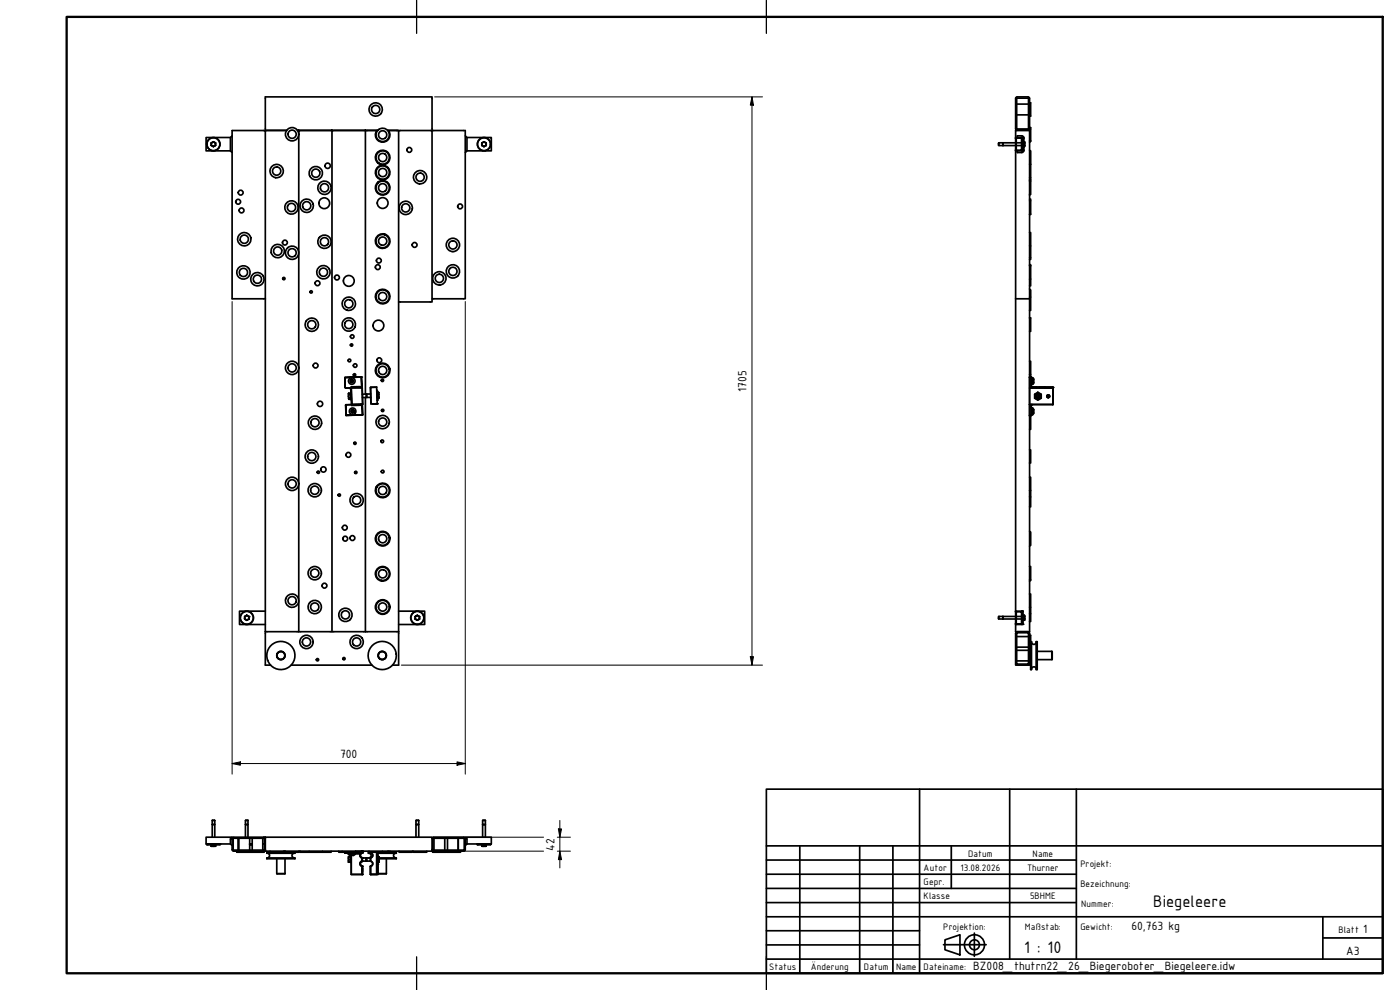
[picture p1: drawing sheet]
<svg xmlns="http://www.w3.org/2000/svg" width="420mm" height="297mm" viewBox="0 0 420 297" stroke-linecap="round" stroke-linejoin="round" font-family="sans-serif">
<!-- layer: Sichtbare Kanten(DIN) -->
<g fill="none" stroke="#000" stroke-width=".51">
<path d="M69.7 39.2h9.9v50.4h-9.9zM86 39.2h-6.4v-10.1h50.1v10.1h9.9v50.4h-9.9M86 39.1l-6.1 .1M89.3 39.1v.1M89.3 39.2h.4M89.5 39l.2 .2zM90 39.2h9.4M99.6 39h.1M99.6 39.2h-9.9v150.3M99.9 39.2h9.4M109.5 39l.2 .2zM109.7 39.2h-10.1v150.3"/>
<path d="M109.7 39.2h3.6M109.7 39.2v79.1M113.1 39.2a2.19 2.19 0 0 0 .3 2.9 2.19 2.19 0 0 0 2.9 0 2.19 2.19 0 0 0 .3-2.9M113.3 39.1l-3.3 .1M116.3 39.1l3.1 .1M116.4 39.2h3.2M119.6 39.2h10.1v51.4h-10.1zM305 39v.2M305.1 29.4h3.6v9.4h-3.6zM305.1 38.7h3.6M305.1 31.2h3.6M305.1 34.5h3.6"/>
<path d="M305.3 39.1l-.5-.4 .1-9.4 .4-.2h3.5l.2 .4v160h-3.7M309 39.2h-4.2v150.3h3.7M309 30.8h.3v4h-.3M309 38.3h.3v4M309 38.6l-.5 .5M63.4 43.6h.1M63.4 42.9h.1M63.4 42.9v.7M63.4 42.9v.7l.7 .3M63.4 43.7l.6 .3M64.1 42.6h.1M64 42.5l-.6 .3"/>
<path d="M64.1 43.9h.1M64.1 42.6l-.7 .3M64.1 42.5l.5 .3M64.1 42.6l.5 .3M64.6 43.6h.1M64.6 42.9h.1M64.6 42.9v.7M64.6 43.7l-.5 .3M64.6 43.6l-.5 .3M69.2 41.3h-7.4v4h7.4M69.7 40.8l-.5 .5v4l.5 .5M139.6 40.8l.5 .5v4l-.5 .5"/>
<path d="M140.1 41.3h7.3v4h-7.3M144.7 42.9h.1M144.7 43.6h.1M144.6 42.9v.7M144.7 43.7l.6 .3 .6-.3M144.7 43.6l.5 .3M144.7 42.9v.7M144.7 42.8l.5-.3 .7 .3M145.2 42.6h.1M145.2 43.9h.1M145.2 42.6l.7 .3v.7M145.2 42.6l-.5 .3"/>
<path d="M145.9 42.9h.1M145.9 43.6h.1M145.9 43.6l-.7 .3M145.9 42.9v.7M299.8 42.8v.9h1.2M299.8 42.8h5M299.8 42.8v.9M301 43.7h3.8M301 42.8v.9M304.7 45l.3 .3h1.6M305 41.5h1.6v3.6h-1.6zM305 43.7h1.6"/>
<path d="M305 42.8h1.6M305.3 45.3v.5h1.3M306.6 41.3h-1.6l-.3 .2M306.6 40.8h-1.3v.5M306.6 40.8l.5 .2 .2 .5M306.6 41.3l.2 .2M306.8 41.3h.2v4h-.2zM306.8 45l-.2 .3M307 43.6h.1M307 42.8h.1M307 42.8h.5v-.3v.4M307 43.7h.5"/>
<path d="M307 43.6h.5M307 42.9h.5M307 42.5v1.5M307.3 41.5v1M307.3 44v1.1M307.3 45l-.2 .6-.5 .2M307.5 43.6h.1M307.5 42.8v.8zM307.5 43.6v.4l-.5-.1M307.5 42.5l-.5 .1M309 45.1l.2 .2-.1 4M309 59.7h.3v.5"/>
<path d="M309 54.3h.3v4h-.3M309 49.3h.3v4.7h-.3M309 54.2l.2 .1M309 53.3h.3M309 42.3h.3M309.2 42.3l-.2 .4M309.2 45.3v4M309.2 58.3l-.2 .2M309.3 42.3l-.1 .2M309.3 54v.3M309 79.7h.3v4h-.3M309 69.8h.3v4h-.3"/>
<path d="M309 60.2h.3v4h-.3M309 79.7h.3M309 79.4h.3v.3M309.3 73.8v3.5h-.3M309.3 77.3v.5h-.3M309.3 64.2l-.3 .2M79.6 89.6v110h1.6M119.6 90.6v109h-1.8M304.8 89.6h4.2M309 86.7l.2 .3v2.1M309 95.4h.3v4h-.3M309 89.1h.3v4h-.3"/>
<path d="M309 95.4h.3M309.2 87l.1 2.1M309.3 83.7v2.1h-.3M103.6 116.3l-.1-3 .1 3M103.6 116.2l.2 .2h1.6M103.6 116.2l.2 .2M104.6 118v1.7l.7 .1M104.6 118l.1 1.8M104.6 118h.6M104.7 119.4l.8 .1M104.9 116.4l.5 .3M105.2 118l.1 1.8"/>
<path d="M105.3 114.3h.1M105.3 119.8l.2 .3M105.4 114.6h.1M105.4 116.4l3.3-.1 .1 5M105.4 116.4l3.2-.1 .2 5M105.4 114.6l-.2-.4 .4-.3 .3 .3-.2 .4M105.4 114.6h.3M105.4 118.3l-.8 .2M105.4 117.7l-.2 .3M105.7 114.6h.1M105.9 114.3h.1M108.1 116.3v-.3l-2.7 .1v.3"/>
<path d="M108.1 116.3h.5M108.5 113.1h.1M108.5 113.1l-5 .2 5-.2M108.5 113.1l.1 3.2zM108.7 118.3l1.2-.1v1l-1.1 .1M109.7 119.2v70.3M109.9 119.2h.2M110.1 118.2v1M110.1 119.2h1.2M111.3 118.2l-1.4 .1M113 116.2l-1.8 .1 .1 4.9-.1-5 1.8-.1 .2 5-1.8 .1 1.8-.1M113.1 117.1h.1"/>
<path d="M113.2 117.1l.1 3zM113.3 117.8l.2-.1h-.2v.5M113.3 118.2v.2M113.3 119.2v.1M113.3 119.3v.3h.3M113.3 118.4h.3v.8M113.3 118.2h.3M113.3 119.2h.3M113.3 118.4v.8M113.7 117.8h.1M113.5 117.7l.1 .5M113.6 118.2v.2z"/>
<path d="M113.6 119.2h.1M113.7 117.8v1.7l-.4-.2M309 108.4h.3v4h-.3M309 116.4v4.9h7M309 113.3h.4h-.4M309 113.3v3.1M309 116.4h.4M309.2 112.4v.7M309.3 112.4v.7M309.4 113.1v3.3M309.4 113.1h-.4v.2M309.4 113.1l.1 .2"/>
<path d="M309.5 116.1l.3 .3h-.3M309.5 116l.3 .4M309.5 113.3h.1M309.5 113.3l-.1 3.1M309.5 113.3h.4v2M309.5 115.3h.4M309.6 116.1l6.4 .1M309.7 116.2h1.3M309.8 116.3h1.2M309.9 113.3l.4 .5M310.3 113.8v1.1M310.3 114.8l-.4 .5"/>
<path d="M310.5 118.3l1-.6 1 .6v1.2l-1 .6-1-.6zM310.5 118.3l.2 .1M310.7 119.4l.4 .2M310.7 118.5l.1-.1a.85 .85 0 0 1 .8-.4 .85 .85 0 0 1 .7 .5M310.7 119.4l-.2 .1M310.7 118.4v1M311 116.3h.1M311 116.2v.1M311 116.3h1M311 116.2h1M311.1 118.8a.41 .41 0 0 0 .4 .4 .41 .41 0 0 0 .4-.4M311.1 118.9a.41 .41 0 0 0 .4 .4 .41 .41 0 0 0 .4-.4"/>
<path d="M311.5 117.7v.3M311.5 119.8v.3M312 116.2h1.5M312 116.2v.1M312 116.3h1.5M312 116.3h.1M312.3 119.4l-.8 .4-.4-.2M312.3 119.4l.2 .1M312.3 118.4v1M312.5 118.3l-.2 .1-.8-.4-.8 .4M313.5 116.3h2.5M313.5 116.3h.1"/>
<path d="M313.5 116.3l2.5 .1h-6.5M313.5 116.2h2.5M313.5 116.2v.1M314.2 118.8a.41 .41 0 0 0 .4 .2 .41 .41 0 0 0 .4-.2 .39 .39 0 0 1-.4 .3 .39 .39 0 0 1-.4-.3zM314.2 118.9h.1a.36 .36 0 0 0 .3 .3 .36 .36 0 0 0 .4-.3M314.3 119h.6M316 116.1v.2M316 116.2v.1M316 116.3v5v-4.9h-6.5M103.8 121.7v2.9v-2.9M103.9 121.4l-.2 .2M105.5 123.2v.4"/>
<path d="M105.5 121.4h.1M105.5 121.4l-1.7 .2M105.5 123.6l.1 .1M105.6 123.1l-.1 .1M105.6 123.7h.1M105.7 123.1l-.1 .1M105.8 123.1h.2M105.9 123l-.1 .1M106 123v.2M106 123.1v.1M106 123.2l.2 .4M106.2 123.6l-.3 .2-.2-.1"/>
<path d="M108.3 121.3v.3l-2.8 .1v-.3M108.3 121.3h.4M108.7 121.3h.1M108.8 124.4h.1M108.8 121.3l-3.3 .1M108.8 121.3h-3.3l-.1-4.9 .1 4.9M108.8 124.4l-.1-3.1 .1 3.1-5 .2 5-.1M113.2 120.1h.1M309 124.8h.3v4h-.3M309 135h.3v3.9h-.3M309 124.6h.4zM309.4 124.6h.1"/>
<path d="M309.4 121.4v3.2M309.5 121.7l.3-.3h-.3v3.2M309.5 122.4h.4M309.9 122.4v2h-.4M309.9 122.4l.4 .5M310.3 122.9v1M310.3 123.9l-.4 .5M316 121.4l-7-.1v3.3h.3v.2M316 121.4h.1M309 159.4l.2 .2v4l-.2 .3M309 143.2h.3v4h-.3M309.2 159.6v4"/>
<path d="M309.3 147.2v1.9h-.3M309.3 149.1v3h-.3M309 178.2h.3v4h-.3M309 170h.3v4h-.3M309.2 174l-.2 .4M309.3 174l-.1 .2M73.4 185.7h.1M73.4 185v.7M73.5 185h.1M73.5 185v.7l.5 .3M73.5 185.8l.5 .3M74 184.6h.1"/>
<path d="M74 184.6l-.5 .4M74 186h.1M74 184.6l.7 .4v.7M74.1 184.6l.6 .4M74.7 185.7h.1M74.7 185h.1M74.7 185v.7M74.7 185.8l-.6 .3M74.7 185.7l-.7 .3M79.6 183.4h-7.7v4h7.7M79.6 189.5h40M87.4 199.6h24.2"/>
<path d="M119.6 183.4h7.8v4h-7.8M124.7 185.7h.1M124.6 185l.1 .7M124.7 185h.1M124.7 185l.5-.4-.5 .4M124.7 185.7l.5 .4M125.2 184.6h.1M125.2 186h.1M125.2 184.6l.7 .4v.7M125.3 184.6l.6 .4M125.9 185h.1M125.9 185.7h.1"/>
<path d="M125.9 185.8l-.6 .3M125.9 185.7l-.7 .3M125.9 185v.7M299.8 185l-.1 .7h1.3M299.8 185h5M299.8 185v.7M301 185v.7M301 185.7h3.8M304.7 187.2l.3 .2h1.6M305 183.3l-.3 .2M305 183.6h1.6v3.6h-1.6zM305 185.7h1.6"/>
<path d="M305 185h1.6M305 183.4h1.6M305.1 189.9h3.6v9.3h-3.6zM305.1 195.1h3.6M305.1 198.3h3.6M305.1 191h3.6M305.1 194.2h3.6M306.6 183.3l.2 .2M306.8 183.4h.2v3.9h-.2zM306.8 187.2l-.2 .2M307 184.6h.5M307 185.7h.1"/>
<path d="M307 185h.1M307 185h.5v-.4v.4h-.5M307 184.6v1.1M307 185.7h.5M307.5 185.7h.1M307.5 185v.7zM307.5 185.7v.4l-.5-.1M307.5 185.8h-.5v.3M308.5 189.6l.5 .5v9.5h-4.2v-9.6l.5-.4M309 198.7h.3M309 194.7h.3M309 190.6h.3v10.3h.3v-8.4h-.3"/>
<path d="M309 194.6h.3M309.3 182.2v1.9h-.3M309.3 184.1v2.4h-.3M309.6 192.6a.73 .73 0 0 0 .7 .7 .73 .73 0 0 0 .7-.7M311 192.5h.3v8.4h-.3zM311.3 195.4h4.4M315.7 195.4l.1 2.5h-4.5M315.7 195.4v2.5M309.6 200.8a.73 .73 0 0 1 .7-.7 .73 .73 0 0 1 .7 .7M62.1 253.2v.2h3.9v-.2M63.4 253.9h.1M63.4 253.4h.1"/>
<path d="M63.4 253.4v.5M63.4 253.9h1.2M63.7 251.2v-3.8h.8v3.8M63.7 246.2h.8v1.2h-.8zM63.7 246.2h.8M64.1 253.9h.1M64 253.4h.1M64 253.4v.5M64.1 253.4v.5M64.6 253.9h.1M64.7 253.4h.1M64.6 253.4v.5"/>
<path d="M69.7 251.7h-.5v1.5l.5 .5M69.7 251.7v3.2l.2 .4 9.3 .1v.3h-8.1v-.3M69.7 251.7v-.5h-7.9v2h7.4M70 251.5h9.4v3.6h-9.4zM71.3 255.4v.3M71.4 251.5v3.6M71.7 251.5v3.6M73.7 251.2v-3.8h.7v3.8M73.7 246.2h.7v1.2h-.7zM73.7 246.2h.7M74.9 251.5v3.6M74.9 253.2h.8"/>
<path d="M75.3 255.4v.3M75.7 253.4h-.8h.8M75.7 251.5v3.6M78.9 251.5v3.6M78.9 253.2h.5M79.2 251.2l.4 .5M79.6 254.9l-.4 .5M79.6 251.2h-9.5l-.4 .5M79.6 251.2v4.2h50.1v-.5M79.6 251.2h50.1v3.7M80.1 257.4h8.4v.3h-8.4zM80.2 256a.73 .73 0 0 1 .7 .7 .73 .73 0 0 1-.7 .7"/>
<path d="M81 255.4v.3h4v-.3M81 255.7h-.9v.3h8.4v-.3M83.1 257.7v4.5M85.3 255.4v.3h-.3M85.3 255.7h.2M85.5 255.4v.3h.2M85.5 257.7v4.4M85.7 255.4v.3h4v-.3M88.4 256a.73 .73 0 0 0-.8 .7 .73 .73 0 0 0 .8 .7M90 255.4v.3M90 255.4v.3h2.8M92.8 255.4v.3h6.6v-.3"/>
<path d="M96.8 255.4v.3M101.7 255.4v.3h1M102.7 255.4v.3h4v-.3M103.5 255.9h5zM103.5 255.7v.2v-.2M104.5 256.3l.5 .4M104.6 255.9v.4h2v-.4M104.6 257.1v1.6M104.6 257.9h.8M105.1 256.7h.9M105.2 257.1v1.6l.2 .1M105.2 257.1h-.6v1.6h.6"/>
<path d="M105.4 257l-.2 .1M106.6 256.2h1.5v-.3v.3M106.6 256.3l-.5 .4M106.7 255.4h1.8v.5l.1-.5v.5M108.5 255.4h.1M108.7 257.4h.1M108.7 258.4h.1M108.6 255.4h.1M108.6 255.9h.2zM108.6 255.9a.77 .77 0 0 0-.6 .8 .77 .77 0 0 0 .6 .7M108.6 255.9v-.5l.1 .5M108.6 259.9v2.5h-3.2v-5.7v5.7h3.2"/>
<path d="M108.6 258.4a.77 .77 0 0 0-.6 .7 .77 .77 0 0 0 .6 .8M108.6 259.9h.1M108.6 259.9h.2M108.6 258.4h.1M108.6 257.4h.1M108.6 257.4h1.3M108.6 257.4v1M108.6 258.4h2.6M108.7 259.9l.1 2.5zM108.7 257.4l.1 1zM108.8 258.4h.1M108.8 255.4v.5a.77 .77 0 0 0-.6 .8 .77 .77 0 0 0 .6 .7"/>
<path d="M108.8 255.4h-.1M108.8 258.4a.74 .74 0 0 0-.6 .8 .74 .74 0 0 0 .6 .7M109 255.4v.3h-.2M109.9 257.4v1zM109.9 257.4h1.3M110.1 257.4v1M110.6 256a.73 .73 0 0 1 .8 .7 .73 .73 0 0 1-.8 .7M110.7 255.4v.3h4v-.3M110.7 255.7h-.1v.3h.8M111.2 255.9a.76 .76 0 0 1 .7 .8 .76 .76 0 0 1-.7 .7M111.2 258.4a.73 .73 0 0 1 .7 .8 .73 .73 0 0 1-.7 .7 .74 .74 0 0 0 .6-.7 .74 .74 0 0 0-.6-.8zM111.2 255.9a.77 .77 0 0 1 .6 .8 .77 .77 0 0 1-.6 .7"/>
<path d="M111.2 255.7v.2zM111.2 258.4h.1M111.2 257.4v1M113 255.7v6.7h.2v-3M113.1 256.4h.2M113.2 256.4v3M113.2 255.7v.7M113.3 256.4v3h-.2M113.3 257.9v.2M113.3 258.7l.3 .1M113.3 257.1v.1M113.3 257.2h.3l-.1 .7h-.2z"/>
<path d="M113.3 256.4v.1M113.3 257.5v.2M113.3 258.1v.6M113.3 258.1h.2l.1 .6M113.3 258.7h.3M113.3 257.1h.3M113.3 257v-.5v2.8v-.5M113.5 258.8l.1 3.4M113.5 257.9v.2zM113.6 258.7h.1M113.6 257.1h.1M113.6 257v.1"/>
<path d="M113.6 257l-.3 .1M113.6 257l.1 .1M113.7 257.1v1.6zM113.7 257.4h5.2v.3h-5.2M116 257.7v4.4M116.4 255.4v.2l.6-.2M116.6 255.4l-.2 .2M116.8 255.6l-2.1 .1M116.8 255.7h2.1v.3h-5.7M118.8 256a.73 .73 0 0 0-.7 .7 .73 .73 0 0 0 .7 .7M119.8 255.4v.3h4v-.3M124.1 255.4v.3h4v-.3"/>
<path d="M124.8 251.2v-3.8h.9v3.8M124.8 246.2h.9v1.2h-.9zM124.8 246.2h.9M129.7 254.9l.4 .5M129.9 251.5h9.4v3.6h-9.4zM130.2 251.5v3.6M133.5 251.5v3.6M133.9 255.4v.3M134.3 251.5v3.6M137.5 251.5v3.6M137.9 255.4v.3h-8v-.3h9.2M139.1 251.2h-9l-.4 .5"/>
<path d="M139.2 251.2l.4 .5M139.6 251.7h.5v1.5l-.5 .5M139.6 251.7v3.2l-.4 .5M139.6 251.7v-.5h7.8v2h-7.3M143.3 253.2v.2h4M144.7 253.9h.1M144.6 253.4h.1M144.6 253.4v.5M144.8 251.2v-3.8h.9v3.8M144.8 246.2h.9v1.2h-.9zM144.8 246.2h.9M145.2 253.9h.1"/>
<path d="M145.3 253.4h.1M145.2 253.4h-.5v.5h.5M145.2 253.4v.5M145.3 253.9v-.5h.6v.5h-1.2M145.9 253.9h.1M145.9 253.4h.1M145.9 253.4v.5M147.3 253.2l-.1 .2M83.1 262.1h2.4M85.5 262.1v.1M108.6 262.4h.2M108.6 262.4h.1"/>
<path d="M108.8 260.6v.8zM111.2 262.4h1.8zM111.2 262.4v-2.5v2.5M113.1 260.6v.8zM113.5 262.1h2.5M116 262.1l-.1 .1"/>
<circle cx="112.7" cy="32.8" r="2"/>
<circle cx="112.7" cy="32.8" r="1.24"/>
<circle cx="64" cy="43.3" r="1.94"/>
<circle cx="64" cy="43.3" r="2"/>
<circle cx="72.2" cy="57.8" r=".73"/>
<circle cx="83" cy="51.3" r="1.24"/>
<circle cx="83" cy="51.3" r="2"/>
<circle cx="87.7" cy="40.3" r="2"/>
<circle cx="87.7" cy="40.3" r="1.24"/>
<circle cx="94.8" cy="52" r="1.24"/>
<circle cx="94.8" cy="52" r="2"/>
<circle cx="97.4" cy="56.3" r="2"/>
<circle cx="97.4" cy="56.3" r="1.24"/>
<circle cx="98.3" cy="49.7" r=".79"/>
<circle cx="114.8" cy="47.3" r="1.24"/>
<circle cx="114.8" cy="51.8" r="2.19"/>
<circle cx="114.8" cy="51.8" r="2"/>
<circle cx="114.8" cy="56.3" r="1.24"/>
<circle cx="114.8" cy="40.5" r="1.24"/>
<circle cx="114.8" cy="47.3" r="2"/>
<circle cx="114.8" cy="40.5" r="2"/>
<circle cx="114.8" cy="56.3" r="2"/>
<circle cx="114.8" cy="47.3" r="2.19"/>
<circle cx="114.8" cy="56.3" r="2.19"/>
<circle cx="114.8" cy="51.8" r="1.24"/>
<circle cx="122.8" cy="45" r=".73"/>
<circle cx="126.1" cy="53.2" r="1.24"/>
<circle cx="126.1" cy="53.2" r="2"/>
<circle cx="145.3" cy="43.3" r="2"/>
<circle cx="145.3" cy="43.3" r="1.94"/>
<circle cx="71.5" cy="60.5" r=".73"/>
<circle cx="72.5" cy="63.1" r=".73"/>
<circle cx="73.3" cy="71.8" r="2"/>
<circle cx="73.3" cy="71.8" r="1.24"/>
<circle cx="83.3" cy="75.3" r="1.24"/>
<circle cx="83.3" cy="75.3" r="2"/>
<circle cx="85.5" cy="72.8" r=".73"/>
<circle cx="87.5" cy="62.2" r="2"/>
<circle cx="87.5" cy="62.2" r="1.24"/>
<circle cx="87.7" cy="75.8" r="1.24"/>
<circle cx="87.7" cy="75.8" r="2"/>
<circle cx="92" cy="61.7" r="2"/>
<circle cx="92" cy="61.7" r="1.24"/>
<circle cx="97.3" cy="61" r="1.62"/>
<circle cx="97.4" cy="72.5" r="1.24"/>
<circle cx="97.4" cy="72.5" r="2"/>
<circle cx="113.7" cy="78.2" r=".73"/>
<circle cx="114.8" cy="72.3" r="2.19"/>
<circle cx="114.8" cy="72.3" r="2"/>
<circle cx="114.8" cy="60.9" r="1.62"/>
<circle cx="114.8" cy="72.3" r="1.24"/>
<circle cx="121.8" cy="62.4" r="2"/>
<circle cx="121.8" cy="62.4" r="1.24"/>
<circle cx="124.4" cy="73.5" r=".73"/>
<circle cx="135.9" cy="73.5" r="1.24"/>
<circle cx="135.9" cy="73.5" r="2"/>
<circle cx="138.1" cy="61.9" r=".73"/>
<circle cx="73.1" cy="81.7" r="2"/>
<circle cx="73.1" cy="81.7" r="1.24"/>
<circle cx="77.2" cy="83.8" r="2"/>
<circle cx="77.2" cy="83.8" r="1.24"/>
<circle cx="85.2" cy="83.6" r=".35"/>
<circle cx="93.4" cy="87.6" r=".35"/>
<circle cx="93.6" cy="97.4" r="1.24"/>
<circle cx="93.6" cy="97.4" r="2"/>
<circle cx="95.3" cy="85" r=".73"/>
<circle cx="97.1" cy="81.7" r="2"/>
<circle cx="97.1" cy="81.7" r="1.24"/>
<circle cx="101.1" cy="83.3" r=".73"/>
<circle cx="104.7" cy="97.4" r="2"/>
<circle cx="104.7" cy="91.1" r="1.24"/>
<circle cx="104.7" cy="91.1" r="2"/>
<circle cx="104.7" cy="97.4" r="1.24"/>
<circle cx="104.7" cy="84.3" r="1.62"/>
<circle cx="113.4" cy="80.2" r=".73"/>
<circle cx="113.6" cy="97.7" r="1.62"/>
<circle cx="114.8" cy="89" r="2.19"/>
<circle cx="114.8" cy="89" r="2"/>
<circle cx="114.8" cy="89" r="1.24"/>
<circle cx="131.9" cy="83.5" r="1.24"/>
<circle cx="131.9" cy="83.5" r="2"/>
<circle cx="135.9" cy="81.4" r="2"/>
<circle cx="135.9" cy="81.4" r="1.24"/>
<circle cx="87.7" cy="110.4" r="2"/>
<circle cx="87.7" cy="110.4" r="1.24"/>
<circle cx="94.7" cy="109.7" r=".73"/>
<circle cx="104.9" cy="108.2" r=".41"/>
<circle cx="105.5" cy="103.5" r=".35"/>
<circle cx="105.6" cy="114.3" r=".98"/>
<circle cx="105.6" cy="114.3" r=".48"/>
<circle cx="105.7" cy="101" r=".54"/>
<circle cx="106.4" cy="112.5" r=".35"/>
<circle cx="106.6" cy="109.7" r=".54"/>
<circle cx="113.8" cy="108.1" r=".73"/>
<circle cx="114.8" cy="114.1" r=".35"/>
<circle cx="114.8" cy="111.1" r="2.19"/>
<circle cx="114.8" cy="111.1" r="2"/>
<circle cx="114.8" cy="111.1" r="1.24"/>
<circle cx="311.5" cy="118.9" r=".43"/>
<circle cx="311.5" cy="118.9" r=".49"/>
<circle cx="311.5" cy="118.9" r=".81"/>
<circle cx="314.6" cy="118.9" r=".43"/>
<circle cx="314.6" cy="118.9" r=".4"/>
<circle cx="93.6" cy="137" r="2"/>
<circle cx="93.6" cy="137" r="1.24"/>
<circle cx="94.5" cy="126.8" r="2"/>
<circle cx="94.5" cy="126.8" r="1.24"/>
<circle cx="96" cy="121.2" r=".79"/>
<circle cx="104.6" cy="136.5" r=".73"/>
<circle cx="105.8" cy="123.4" r=".48"/>
<circle cx="105.8" cy="123.4" r=".98"/>
<circle cx="106.5" cy="133" r=".35"/>
<circle cx="114.7" cy="132.4" r=".41"/>
<circle cx="114.8" cy="126.6" r="2"/>
<circle cx="114.8" cy="123.1" r=".35"/>
<circle cx="114.8" cy="126.6" r="1.24"/>
<circle cx="87.7" cy="145.2" r="2"/>
<circle cx="87.7" cy="145.2" r="1.24"/>
<circle cx="94.5" cy="147.1" r="2"/>
<circle cx="94.5" cy="147.1" r="1.24"/>
<circle cx="95.5" cy="141.7" r=".35"/>
<circle cx="97.1" cy="140.9" r=".79"/>
<circle cx="101.8" cy="148.5" r=".35"/>
<circle cx="103.5" cy="158.3" r=".73"/>
<circle cx="106.8" cy="141.7" r=".35"/>
<circle cx="107" cy="150.1" r="2"/>
<circle cx="107" cy="150.1" r="1.24"/>
<circle cx="114.8" cy="147.1" r="1.24"/>
<circle cx="114.8" cy="141.5" r=".41"/>
<circle cx="114.8" cy="147.1" r="2"/>
<circle cx="114.8" cy="147.1" r="2.19"/>
<circle cx="94.5" cy="172" r="2"/>
<circle cx="94.5" cy="172" r="1.24"/>
<circle cx="97.4" cy="175.7" r=".73"/>
<circle cx="103.6" cy="161.6" r=".73"/>
<circle cx="105.8" cy="161.4" r=".73"/>
<circle cx="114.8" cy="161.6" r="2.19"/>
<circle cx="114.8" cy="161.6" r="2"/>
<circle cx="114.8" cy="172.2" r="1.24"/>
<circle cx="114.8" cy="172.2" r="2"/>
<circle cx="114.8" cy="172.2" r="2.19"/>
<circle cx="114.8" cy="161.6" r="1.24"/>
<circle cx="74.1" cy="185.4" r="1.94"/>
<circle cx="74.1" cy="185.4" r="2"/>
<circle cx="84.3" cy="196.7" r="1.17"/>
<circle cx="84.3" cy="196.7" r="1.24"/>
<circle cx="84.3" cy="196.7" r="4.2"/>
<circle cx="87.7" cy="180.2" r="1.24"/>
<circle cx="87.7" cy="180.2" r="2"/>
<circle cx="92" cy="192.6" r="2"/>
<circle cx="92" cy="192.6" r="1.24"/>
<circle cx="94.5" cy="182.1" r="1.24"/>
<circle cx="94.5" cy="182.1" r="2"/>
<circle cx="95.3" cy="197.9" r=".35"/>
<circle cx="103.2" cy="197.6" r=".35"/>
<circle cx="103.7" cy="184.5" r="2"/>
<circle cx="103.7" cy="184.5" r="1.24"/>
<circle cx="107" cy="192.6" r="2"/>
<circle cx="107" cy="192.6" r="1.24"/>
<circle cx="114.7" cy="196.7" r="4.2"/>
<circle cx="114.7" cy="196.7" r="1.24"/>
<circle cx="114.7" cy="196.7" r="1.17"/>
<circle cx="114.8" cy="182.1" r="2.19"/>
<circle cx="114.8" cy="182.1" r="2"/>
<circle cx="114.8" cy="182.1" r="1.24"/>
<circle cx="125.3" cy="185.4" r="2"/>
<circle cx="125.3" cy="185.4" r="1.94"/>
</g>
<g fill="#000">
<circle cx="309" cy="38.7" r=".25"/>
<circle cx="306.8" cy="41.3" r=".25"/>
<circle cx="108.5" cy="113.1" r=".25"/>
<circle cx="111.2" cy="116.3" r=".25"/>
<circle cx="113.3" cy="119.6" r=".25"/>
<circle cx="309" cy="113.3" r=".25"/>
<circle cx="311.5" cy="118" r=".25"/>
<circle cx="316" cy="116.3" r=".25"/>
<circle cx="103.8" cy="124.6" r=".25"/>
<circle cx="113.2" cy="121.1" r=".25"/>
<circle cx="74.7" cy="185" r=".25"/>
<circle cx="306.8" cy="183.4" r=".25"/>
<circle cx="306.8" cy="187.3" r=".25"/>
<circle cx="307" cy="187.3" r=".25"/>
<circle cx="62.1" cy="253.4" r=".25"/>
<circle cx="62.1" cy="253.2" r=".25"/>
<circle cx="63.4" cy="253.4" r=".25"/>
<circle cx="64.1" cy="253.4" r=".25"/>
<circle cx="66" cy="253.2" r=".25"/>
<circle cx="104.6" cy="257.1" r=".25"/>
<circle cx="104.6" cy="258.7" r=".25"/>
<circle cx="108.5" cy="255.9" r=".25"/>
<circle cx="108.6" cy="257.4" r=".25"/>
<circle cx="108.6" cy="255.4" r=".25"/>
<circle cx="108.6" cy="255.9" r=".25"/>
<circle cx="108.8" cy="257.4" r=".25"/>
<circle cx="111.2" cy="259.9" r=".25"/>
<circle cx="111.2" cy="255.9" r=".25"/>
<circle cx="111.2" cy="257.4" r=".25"/>
<circle cx="113.1" cy="256.4" r=".25"/>
<circle cx="113.1" cy="259.4" r=".25"/>
<circle cx="113.3" cy="257" r=".25"/>
<circle cx="113.3" cy="259.4" r=".25"/>
<circle cx="137.9" cy="255.7" r=".25"/>
<circle cx="143.3" cy="253.4" r=".25"/>
<circle cx="143.3" cy="253.2" r=".25"/>
<circle cx="144.7" cy="253.4" r=".25"/>
<circle cx="108.6" cy="262.4" r=".25"/>
<circle cx="111.2" cy="262.4" r=".25"/>
<circle cx="113.2" cy="262.4" r=".25"/>
</g>
<!-- layer: Sichtbar schmal (DIN) -->
<path d="M125 0v10M230 0v10M125 287.1v9.9M230 287.1v9.9" fill="none" stroke="#000" stroke-width=".38"/>
<!-- layer: Rahmen (DIN) -->
<path d="M20 5.1h395v286.9h-395z" fill="none" stroke="#000" stroke-width=".7"/>
<!-- layer: Titel (DIN) -->
<g fill="none" stroke="#000" stroke-width=".51">
<path d="M230 236.8h185v55.2h-185zM276 236.8v55.2M303 236.8v51M323 236.8v51M230 258h93M230 253.8h185M240 253.8v38.2M258 253.8v38.2M268 253.8v38.2M285.5 253.8v12.8M230 266.6h93M230 262.3h93"/>
<path d="M230 275.1h185M230 270.8h93M230 279.3h46M292.4 280v6.9M397 275.1v12.7M230 287.8h185M230 283.5h46M283.1 283.4h12.9M283.6 282l4.5-1.5v6l-4.5-1.5zM397 281.4h18"/>
<circle cx="292.4" cy="283.5" r="3"/>
<circle cx="292.4" cy="283.5" r="1.49"/>
</g>
<g fill="none" stroke="#000" stroke-width=".3">
<path d="M130.4 29.1h98.5M225.7 29.1l.4 2.4h-.9zM225.7 29.1v170.5M69.7 90.5v141.8M139.6 90.5v141.8M120.5 199.6h108.4M225.2 197h.9l-.4 2.6zM69.7 229.1l2.4-.5v1zM69.7 229.1h69.9M137.2 228.6l2.4 .5-2.4 .5zM130.4 255.4h32.7M130.4 251.2h32.7"/>
<path d="M167.3 255.4h3.9M167.3 251.2h3.9M167.6 248.7h.9l-.5 2.5zM168 255.4l.5 2.5h-.9zM168 246.2v14.2"/>
</g>
<path d="M225.7 29.1l.4 2.4h-.9zM225.2 197h.9l-.4 2.6zM69.7 229.1l2.4-.5v1zM137.2 228.6l2.4 .5-2.4 .5zM167.6 248.7h.9l-.5 2.5zM168 255.4l.5 2.5h-.9z" fill="#000"/>
<g font-size="5.4">
<text x="346.1" y="272.1">Biegeleere</text>
<text x="307.4" y="285.8">1 : 10</text>
</g>
<g font-size="3.9">
<text x="224" y="117.5" transform="rotate(-90 224 117.5)">1705</text>
<text x="102" y="227.5">700</text>
<text x="166.4" y="255.2" transform="rotate(-90 166.4 255.2)">42</text>
<text x="339.5" y="279.1">60,763 kg</text>
<text x="409.1" y="280.1">1</text>
<text x="404" y="286.5">A3</text>
<text x="292.1" y="291.1">BZ008_thutrn22_26_Biegeroboter_Biegeleere.idw</text>
</g>
<g font-size="3">
<text x="290.6" y="257">Datum</text>
<text x="309.9" y="257">Name</text>
<text x="277.2" y="261.3">Autor</text>
<text x="288.2" y="261.3">13.08.2026</text>
<text x="308.2" y="261.3">Thurner</text>
<text x="324.2" y="260.2">Projekt:</text>
<text x="277.2" y="265.5">Gepr.</text>
<text x="277.2" y="269.8">Klasse</text>
<text x="309.1" y="269.8">5BHME</text>
<text x="324.2" y="266.2">Bezeichnung:</text>
<text x="324.5" y="272.1">Nummer:</text>
<text x="283.1" y="279.1">Projektion:</text>
<text x="307.6" y="279.1">Maßstab:</text>
<text x="324.2" y="279.1">Gewicht:</text>
<text x="401.7" y="280.1">Blatt</text>
<text x="230.9" y="291.1">Status</text>
<text x="243.3" y="291.1">Änderung</text>
<text x="259.3" y="291.1">Datum</text>
<text x="268.9" y="291.1">Name</text>
<text x="277.2" y="291.1">Dateiname:</text>
</g>
</svg>
